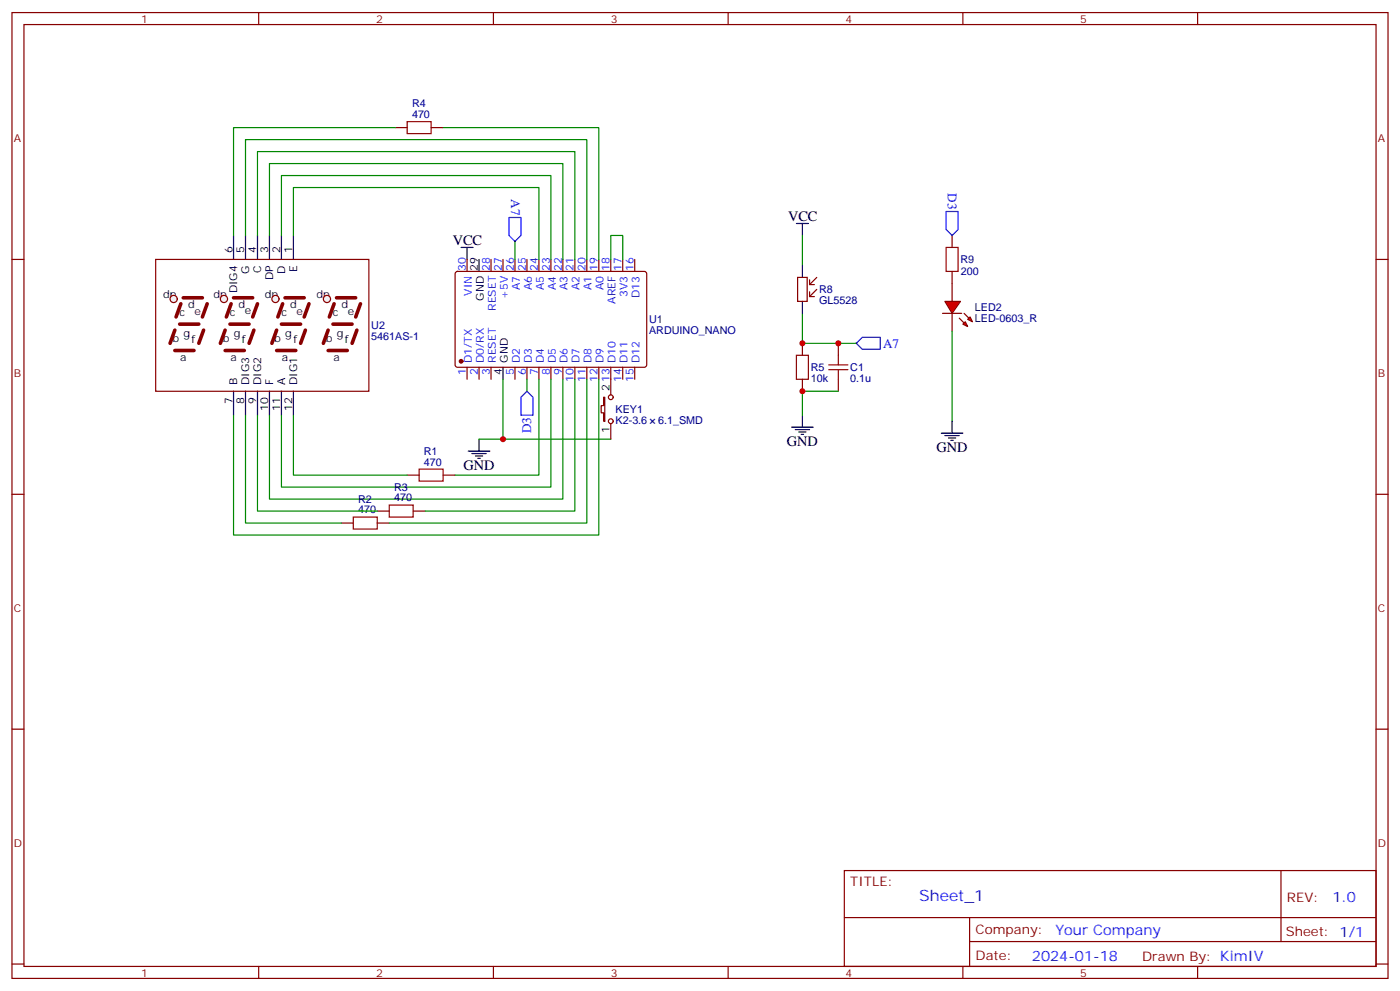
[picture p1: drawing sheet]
<svg xmlns="http://www.w3.org/2000/svg" width="412mm" height="292mm" viewBox="0 0 412 292" stroke-linecap="round" stroke-linejoin="round" font-family="sans-serif">
<g fill="none" stroke="#870000" stroke-width=".35">
<path d="M3.5 3.7h405.4v284.3h-405.4zM7.1 7.2h398.2v277.3h-398.2zM76.2 3.7v3.5M145.3 3.7v3.5M214.5 3.7v3.5M283.6 3.7v3.5M352.8 3.7v3.5M3.5 76.4h3.6M137.6 76.4v3.5M144.6 76.4v3.5M148.2 76.4v3.5M151.7 76.4v3.5"/>
<path d="M155.2 76.4v3.5M158.7 76.4v3.5M162.3 76.4v3.5M165.8 76.4v3.5M169.3 76.4v3.5M172.9 76.4v3.5M176.4 76.4v3.5M179.9 76.4v3.5M183.4 76.4v3.5M187 76.4v3.5M405.3 76.4h3.6M134.3 80.1l.5-.2 55.3 .1 .4 .6-.1 27.1-.6 .4h-55.3l-.4-.7v-26.8z"/>
<path d="M137.6 108.1v3.6M141.1 108.1v3.6M144.6 108.1v3.6M151.7 108.1v3.6M155.2 108.1v3.6M158.7 108.1v3.6M162.3 108.1v3.6M165.8 108.1v3.6M169.3 108.1v3.6M172.9 108.1v3.6M176.4 108.1v3.6M179.9 108.1v3.6"/>
<path d="M183.4 108.1v3.6M187 108.1v3.6M3.5 145.5h3.6M405.3 145.5h3.6M3.5 214.7h3.6M405.3 214.7h3.6M248.7 256.3h156.6v28.2h-156.6zM377.3 256.3v20.9M248.7 270.1h156.5M285.6 277.2h119.6M285.6 270.1v14.2M3.5 283.8h3.6"/>
<path d="M76.2 284.5v3.5M145.3 284.5v3.5M214.5 284.5v3.5M283.6 284.5v3.5M352.8 284.5v3.5M405.3 283.8h3.6"/>
</g>
<circle cx="135.8" cy="106.4" r=".53" fill="#870000" stroke="#870000" stroke-width=".35"/>
<path d="M141.1 76.4v3.5M148.2 108.1v3.6" fill="none" stroke="#000" stroke-width=".35"/>
<circle cx="51.2" cy="88" r="1.06" fill="#f0f0f0" stroke="#870000" stroke-width=".35"/>
<path d="M51.5 97.2l-1.4 3.9M52.9 95.4h5.7M53.3 89.4l-1.4 3.9M54 87.7h5.6M60 97.2l-1.4 3.9M61 89.4l-1.4 3.9M51.5 103.2h5.6" fill="none" stroke="#870000" stroke-width="1.1"/>
<circle cx="96.3" cy="88" r="1.06" fill="#f0f0f0" stroke="#870000" stroke-width=".35"/>
<path d="M96.7 97.2l-1.5 3.9M98.1 95.4h5.6M98.4 89.4l-1.4 3.9M99.1 87.7h5.7M105.1 97.2l-1.4 3.9M106.2 89.4l-1.4 3.9M96.7 103.2h5.6" fill="none" stroke="#870000" stroke-width="1.1"/>
<circle cx="81.1" cy="88" r="1.06" fill="#f0f0f0" stroke="#870000" stroke-width=".35"/>
<path d="M81.5 97.2l-1.4 3.9M82.9 95.4h5.6M83.3 89.4l-1.5 3.9M84 87.7h5.6M90 97.2l-1.5 3.9M91 89.4l-1.4 3.9M81.5 103.2h5.6" fill="none" stroke="#870000" stroke-width="1.1"/>
<circle cx="66" cy="88" r="1.06" fill="#f0f0f0" stroke="#870000" stroke-width=".35"/>
<path d="M66.3 97.2l-1.4 3.9M67.7 95.4h5.7M68.1 89.4l-1.4 3.9M68.8 87.7h5.6M74.8 97.2l-1.4 3.9M75.8 89.4l-1.4 3.9M66.3 103.2h5.7" fill="none" stroke="#870000" stroke-width="1.1"/>
<g fill="none" stroke="#000" stroke-width=".35">
<path d="M68.8 69.3v7.1M72.3 69.3v7.1M75.8 69.3v7.1M79.4 69.3v7.1M82.9 69.3v7.1M86.4 69.3v7.1M135.8 72.8h3.5M137.6 72.8v3.6M234.6 65.8h3.5M236.4 65.8v3.5M236.4 78.1v3.6M236.4 88.7v3.6"/>
<path d="M68.8 115.2v7M72.3 115.2v7M75.8 115.2v7M79.4 115.2v7M82.9 115.2v7M86.4 115.2v7M137.9 132.8h6.4M139 133.5h4.2M140.1 134.2h2.1M140.8 134.9h.7M141.1 129.3v3.5M233.2 125.8h6.3"/>
<path d="M234.2 126.5h4.3M235.3 127.2h2.1M236 127.9h.7M236.4 122.2v3.6"/>
</g>
<g fill="none" stroke="#870000" stroke-width=".35">
<path d="M116.4 37.6h3.5M127 37.6h3.5M45.9 76.4h62.8v38.8h-62.8zM280.5 69.3v3.5M280.5 79.9v3.5M234.9 81.7h2.9v7h-2.9zM238.5 85.9v1.4h1.4M238.5 82.4v1.4h1.4M240.6 85.2l-2.1 2.1M240.6 81.7l-2.1 2.1M177.8 116.9h.4v7.1h-.4v-2.5h-.7v-2.1h.7zM179.9 111.7v4.5"/>
<path d="M236.4 101.1v3.5M236.4 111.7v3.5M246.9 101.1v3.5M246.9 111.7v3.5M119.9 139.9h3.6M130.5 139.9h3.6M179.9 124.7v4.6M100.5 154h3.6M111.1 154h3.6M111.1 150.5h3.6M121.7 150.5h3.5"/>
<circle cx="179.9" cy="116.9" r=".71"/>
<circle cx="179.9" cy="124" r=".71"/>
</g>
<path d="M119.9 35.8h7.1v3.5h-7.1zM278.7 72.8h3.5v7.1h-3.5zM234.6 104.6h3.5v7.1h-3.5zM244.1 108.8h5.7M244.1 107.4h5.7M246.9 104.6v2.8M246.9 108.8v2.9M123.5 138.1h7v3.5h-7zM104.1 152.2h7v3.6h-7zM114.7 148.7h7v3.5h-7z" fill="none" stroke="#a10000" stroke-width=".35"/>
<g fill="none" stroke="#008700" stroke-width=".35">
<path d="M116.4 37.6h-47.6v31.7M130.5 37.6h45.9v38.8M72.3 69.3v-28.2h100.6v35.3M75.8 69.3v-24.7h93.5v31.8M79.4 69.3v-21.1h86.4v28.2M82.9 69.3v-17.6h79.4v24.7M86.4 69.3v-14.1h72.3v21.2M151.7 71.1v5.3M179.9 76.4v-7.1h3.5v7.1M236.4 69.3v8.8M236.4 92.3v8.8h15.8M148.2 111.7v17.6h31.7"/>
<path d="M155.2 111.7v3.5M158.7 111.7v28.2h-24.6M162.3 111.7v31.7h-79.4v-21.2M165.8 111.7v35.2h-86.4v-24.7M169.3 111.7v38.8h-44.1M172.9 111.7v42.3h-58.2M176.4 111.7v45.8h-107.6v-35.3M246.9 115.2h-10.5v7M72.3 122.2v31.8h28.2M75.8 122.2v28.3h35.3M86.4 122.2v17.7h33.5M141.1 129.3h7.1"/>
</g>
<path d="M149.9 64h3.6v5.3l-1.8 1.8-1.8-1.8zM155.2 115.2l1.8 1.7v5.3h-3.5v-5.3zM252.2 101.1l1.8-1.8h5.3v3.5h-5.3z" fill="none" stroke="#00f" stroke-width=".35"/>
<g fill="#f00" stroke="#870000" stroke-width=".35">
<path d="M278.3 88.7h4.6l-2.4 3.6z"/>
<path d="M277.6 92.3h5.7z"/>
</g>
<g fill="#870000" stroke="#870000" stroke-width=".35">
<path d="M284 92.3l1.4 1.4z"/>
<path d="M282.6 93.7l1.4 1.4z"/>
</g>
<g fill="#f00" stroke="#870000" stroke-width=".35">
<path d="M285 94l.8-.7 .7 1.4z"/>
<path d="M284.3 94.7l.7 1.4-1.4-.7z"/>
</g>
<path d="M280.5 83.4v5.3M280.5 92.3v5.2" fill="none" stroke="#870000" stroke-width=".35"/>
<path d="M280.5 97.5v26.5" fill="none" stroke="#008700" stroke-width=".35"/>
<path d="M278.7 62.3h3.5v5.3l-1.7 1.7-1.8-1.7z" fill="none" stroke="#00f" stroke-width=".35"/>
<path d="M277.3 127.5h6.3M278.3 128.2h4.3M279.4 128.9h2.1M280.1 129.6h.7M280.5 124v3.5" fill="none" stroke="#000" stroke-width=".35"/>
<g fill="#c00">
<circle cx="148.2" cy="129.3" r=".88"/>
<circle cx="236.4" cy="115.2" r=".88"/>
<circle cx="246.9" cy="101.1" r=".88"/>
<circle cx="236.4" cy="101.1" r=".88"/>
</g>
<text font-size="4.6" fill="#00f" x="270.8" y="265.3">Sheet_1</text>
<g font-size="4.2">
<text x="232.1" y="65.1">VCC</text>
<text x="133.3" y="72.1">VCC</text>
<text x="231.8" y="131.4">GND</text>
<text x="275.9" y="133.2">GND</text>
<text x="136.5" y="138.5">GND</text>
</g>
<g font-size="4.2" fill="#00f">
<text x="392.5" y="265.6">1.0</text>
<text x="310.9" y="275.1">Your Company</text>
<text x="304" y="282.9">2024-01-18</text>
</g>
<g font-size="3.9" fill="#00f">
<text x="150.5" y="58.7" transform="rotate(90 150.5 58.7)">A7</text>
<text x="279.2" y="57" transform="rotate(90 279.2 57)">D3</text>
<text x="260.1" y="102.4">A7</text>
<text x="156.5" y="127.5" transform="rotate(-90 156.5 127.5)">D3</text>
</g>
<g font-size="3.9" fill="#800">
<text x="250.5" y="260.9">TITLE:</text>
<text x="379.1" y="265.6">REV:</text>
<text x="287.4" y="275.1">Company:</text>
<text x="378.7" y="275.7">Sheet: 1/1</text>
<text x="287.4" y="282.8">Date:</text>
<text x="336.4" y="282.8">Drawn By: KimIV</text>
</g>
<g font-size="3.2" fill="#800">
<text x="41.6" y="6.7">1</text>
<text x="110.8" y="6.7">2</text>
<text x="179.9" y="6.7">3</text>
<text x="249.1" y="6.7">4</text>
<text x="318.2" y="6.7">5</text>
<text x="4.1" y="41.8">A</text>
<text x="405.9" y="41.8">A</text>
<text x="4.1" y="110.9">B</text>
<text x="405.9" y="110.9">B</text>
<text x="4.1" y="180.1">C</text>
<text x="405.9" y="180.1">C</text>
<text x="4.1" y="249.2">D</text>
<text x="405.9" y="249.2">D</text>
<text x="41.6" y="287.5">1</text>
<text x="110.8" y="287.5">2</text>
<text x="179.9" y="287.5">3</text>
<text x="249.1" y="287.5">4</text>
<text x="318.2" y="287.5">5</text>
</g>
<g font-size="3.2" fill="#000080">
<text x="121.4" y="34.7">470</text>
<text x="121.4" y="31.6">R4</text>
<text x="282.9" y="77.6">R9</text>
<text x="283" y="81.1">200</text>
<text x="241.3" y="89.6">GL5528</text>
<text x="241.3" y="86.3">R8</text>
<text x="191.2" y="95.2">U1</text>
<text x="287.2" y="94.8">LED-0603_R</text>
<text x="287.2" y="91.7">LED2</text>
<text x="109.4" y="100.1">5461AS-1</text>
<text x="109.4" y="96.9">U2</text>
<text x="191.2" y="98.4">ARDUINO_NANO</text>
<text x="238.8" y="112.4">10k</text>
<text x="238.8" y="109.3">R5</text>
<text x="250.5" y="112.4">0.1u</text>
<text x="250.5" y="109.3">C1</text>
<text x="181.3" y="124.8">K2-3.6</text>
<text x="181.3" y="121.6">KEY1</text>
<text x="193.9" y="124.8">6.1_SMD</text>
<text x="124.9" y="137.1">470</text>
<text x="124.9" y="133.8">R1</text>
<text x="105.5" y="148">R2</text>
<text x="116.1" y="147.6">470</text>
<text x="116.1" y="144.5">R3</text>
<text x="105.5" y="151.2">470</text>
</g>
<g font-size="3.2">
<text x="68.4" y="74.6" transform="rotate(-90 68.4 74.6)">6</text>
<text x="72" y="74.6" transform="rotate(-90 72 74.6)">5</text>
<text x="75.5" y="74.6" transform="rotate(-90 75.5 74.6)">4</text>
<text x="79" y="74.6" transform="rotate(-90 79 74.6)">3</text>
<text x="82.5" y="74.6" transform="rotate(-90 82.5 74.6)">2</text>
<text x="86.1" y="74.6" transform="rotate(-90 86.1 74.6)">1</text>
<text x="73.4" y="80.6" transform="rotate(-90 73.4 80.6)">G</text>
<text x="76.9" y="80.4" transform="rotate(-90 76.9 80.4)">C</text>
<text x="80.4" y="82.5" transform="rotate(-90 80.4 82.5)">DP</text>
<text x="84" y="80.6" transform="rotate(-90 84 80.6)">D</text>
<text x="87.5" y="80.1" transform="rotate(-90 87.5 80.1)">E</text>
<text x="140.8" y="79.7" transform="rotate(-90 140.8 79.7)">29</text>
<text x="48" y="87.8">dp</text>
<text x="62.9" y="87.8">dp</text>
<text x="69.8" y="86.4" transform="rotate(-90 69.8 86.4)">DIG4</text>
<text x="78" y="87.8">dp</text>
<text x="93.2" y="87.8">dp</text>
<text x="142.5" y="88.5" transform="rotate(-90 142.5 88.5)">GND</text>
<text x="52.9" y="93.1">c</text>
<text x="55.4" y="90.7">d</text>
<text x="57.3" y="92.8">e</text>
<text x="67.7" y="93.1">c</text>
<text x="70.3" y="90.7">d</text>
<text x="72.1" y="92.4">e</text>
<text x="82.9" y="93.1">c</text>
<text x="85.4" y="90.7">d</text>
<text x="87.3" y="92.8">e</text>
<text x="98.1" y="93.1">c</text>
<text x="100.6" y="90.7">d</text>
<text x="102.5" y="92.8">e</text>
<text x="50.8" y="100.5">b</text>
<text x="54" y="99.1">g</text>
<text x="56.4" y="100.9">f</text>
<text x="65.6" y="100.5">b</text>
<text x="68.9" y="99.1">g</text>
<text x="71.3" y="100.9">f</text>
<text x="80.8" y="100.5">b</text>
<text x="84" y="99.1">g</text>
<text x="86.4" y="100.9">f</text>
<text x="96" y="100.5">b</text>
<text x="99.2" y="99.1">g</text>
<text x="101.6" y="100.9">f</text>
<text x="53.1" y="106.2">a</text>
<text x="67.9" y="106.2">a</text>
<text x="83" y="106.2">a</text>
<text x="98.2" y="106.2">a</text>
<text x="149.6" y="106.8" transform="rotate(-90 149.6 106.8)">GND</text>
<text x="69.8" y="113.4" transform="rotate(-90 69.8 113.4)">B</text>
<text x="73.4" y="113.4" transform="rotate(-90 73.4 113.4)">DIG3</text>
<text x="76.9" y="113.4" transform="rotate(-90 76.9 113.4)">DIG2</text>
<text x="80.4" y="113.4" transform="rotate(-90 80.4 113.4)">F</text>
<text x="84" y="113.4" transform="rotate(-90 84 113.4)">A</text>
<text x="87.5" y="113.4" transform="rotate(-90 87.5 113.4)">DIG1</text>
<text x="147.8" y="110.3" transform="rotate(-90 147.8 110.3)">4</text>
<text x="68.4" y="119" transform="rotate(-90 68.4 119)">7</text>
<text x="72" y="119" transform="rotate(-90 72 119)">8</text>
<text x="75.5" y="119" transform="rotate(-90 75.5 119)">9</text>
<text x="179.6" y="115.2" transform="rotate(-90 179.6 115.2)">2</text>
<text x="79" y="121" transform="rotate(-90 79 121)">10</text>
<text x="82.5" y="121" transform="rotate(-90 82.5 121)">11</text>
<text x="86.1" y="121" transform="rotate(-90 86.1 121)">12</text>
<text x="179.6" y="127.4" transform="rotate(-90 179.6 127.4)">1</text>
</g>
<g font-size="3.2" fill="#00f">
<text x="137.2" y="79.7" transform="rotate(-90 137.2 79.7)">30</text>
<text x="144.3" y="79.7" transform="rotate(-90 144.3 79.7)">28</text>
<text x="147.8" y="79.7" transform="rotate(-90 147.8 79.7)">27</text>
<text x="151.3" y="79.7" transform="rotate(-90 151.3 79.7)">26</text>
<text x="154.9" y="79.7" transform="rotate(-90 154.9 79.7)">25</text>
<text x="158.4" y="79.7" transform="rotate(-90 158.4 79.7)">24</text>
<text x="161.9" y="79.7" transform="rotate(-90 161.9 79.7)">23</text>
<text x="165.5" y="79.7" transform="rotate(-90 165.5 79.7)">22</text>
<text x="169" y="79.7" transform="rotate(-90 169 79.7)">21</text>
<text x="172.5" y="79.7" transform="rotate(-90 172.5 79.7)">20</text>
<text x="176" y="79.7" transform="rotate(-90 176 79.7)">19</text>
<text x="179.6" y="79.7" transform="rotate(-90 179.6 79.7)">18</text>
<text x="183.1" y="79.7" transform="rotate(-90 183.1 79.7)">17</text>
<text x="186.6" y="79.7" transform="rotate(-90 186.6 79.7)">16</text>
<text x="139" y="87.1" transform="rotate(-90 139 87.1)">VIN</text>
<text x="149.6" y="88" transform="rotate(-90 149.6 88)">+5V</text>
<text x="153.1" y="85.4" transform="rotate(-90 153.1 85.4)">A7</text>
<text x="156.6" y="85.4" transform="rotate(-90 156.6 85.4)">A6</text>
<text x="160.2" y="85.4" transform="rotate(-90 160.2 85.4)">A5</text>
<text x="163.7" y="85.4" transform="rotate(-90 163.7 85.4)">A4</text>
<text x="167.2" y="85.4" transform="rotate(-90 167.2 85.4)">A3</text>
<text x="170.7" y="85.4" transform="rotate(-90 170.7 85.4)">A2</text>
<text x="174.3" y="85.4" transform="rotate(-90 174.3 85.4)">A1</text>
<text x="177.8" y="85.4" transform="rotate(-90 177.8 85.4)">A0</text>
<text x="181.3" y="89.4" transform="rotate(-90 181.3 89.4)">AREF</text>
<text x="184.9" y="87.4" transform="rotate(-90 184.9 87.4)">3V3</text>
<text x="188.4" y="87.7" transform="rotate(-90 188.4 87.7)">D13</text>
<text x="146" y="91.6" transform="rotate(-90 146 91.6)">RESET</text>
<text x="139" y="106.8" transform="rotate(-90 139 106.8)">D1/TX</text>
<text x="142.5" y="106.8" transform="rotate(-90 142.5 106.8)">D0/RX</text>
<text x="146" y="106.8" transform="rotate(-90 146 106.8)">RESET</text>
<text x="153.1" y="106.8" transform="rotate(-90 153.1 106.8)">D2</text>
<text x="156.6" y="106.8" transform="rotate(-90 156.6 106.8)">D3</text>
<text x="160.2" y="106.8" transform="rotate(-90 160.2 106.8)">D4</text>
<text x="163.7" y="106.8" transform="rotate(-90 163.7 106.8)">D5</text>
<text x="167.2" y="106.8" transform="rotate(-90 167.2 106.8)">D6</text>
<text x="170.7" y="106.8" transform="rotate(-90 170.7 106.8)">D7</text>
<text x="174.3" y="106.8" transform="rotate(-90 174.3 106.8)">D8</text>
<text x="177.8" y="106.8" transform="rotate(-90 177.8 106.8)">D9</text>
<text x="181.3" y="106.8" transform="rotate(-90 181.3 106.8)">D10</text>
<text x="184.9" y="106.8" transform="rotate(-90 184.9 106.8)">D11</text>
<text x="188.4" y="106.8" transform="rotate(-90 188.4 106.8)">D12</text>
<text x="137.2" y="110.3" transform="rotate(-90 137.2 110.3)">1</text>
<text x="140.8" y="110.3" transform="rotate(-90 140.8 110.3)">2</text>
<text x="144.3" y="110.3" transform="rotate(-90 144.3 110.3)">3</text>
<text x="151.3" y="110.3" transform="rotate(-90 151.3 110.3)">5</text>
<text x="154.9" y="110.3" transform="rotate(-90 154.9 110.3)">6</text>
<text x="158.4" y="110.3" transform="rotate(-90 158.4 110.3)">7</text>
<text x="161.9" y="110.3" transform="rotate(-90 161.9 110.3)">8</text>
<text x="165.5" y="110.3" transform="rotate(-90 165.5 110.3)">9</text>
<text x="169" y="112.3" transform="rotate(-90 169 112.3)">10</text>
<text x="172.5" y="112.3" transform="rotate(-90 172.5 112.3)">11</text>
<text x="176" y="112.3" transform="rotate(-90 176 112.3)">12</text>
<text x="179.6" y="112.3" transform="rotate(-90 179.6 112.3)">13</text>
<text x="183.1" y="112.3" transform="rotate(-90 183.1 112.3)">14</text>
<text x="186.6" y="112.3" transform="rotate(-90 186.6 112.3)">15</text>
</g>
</svg>
